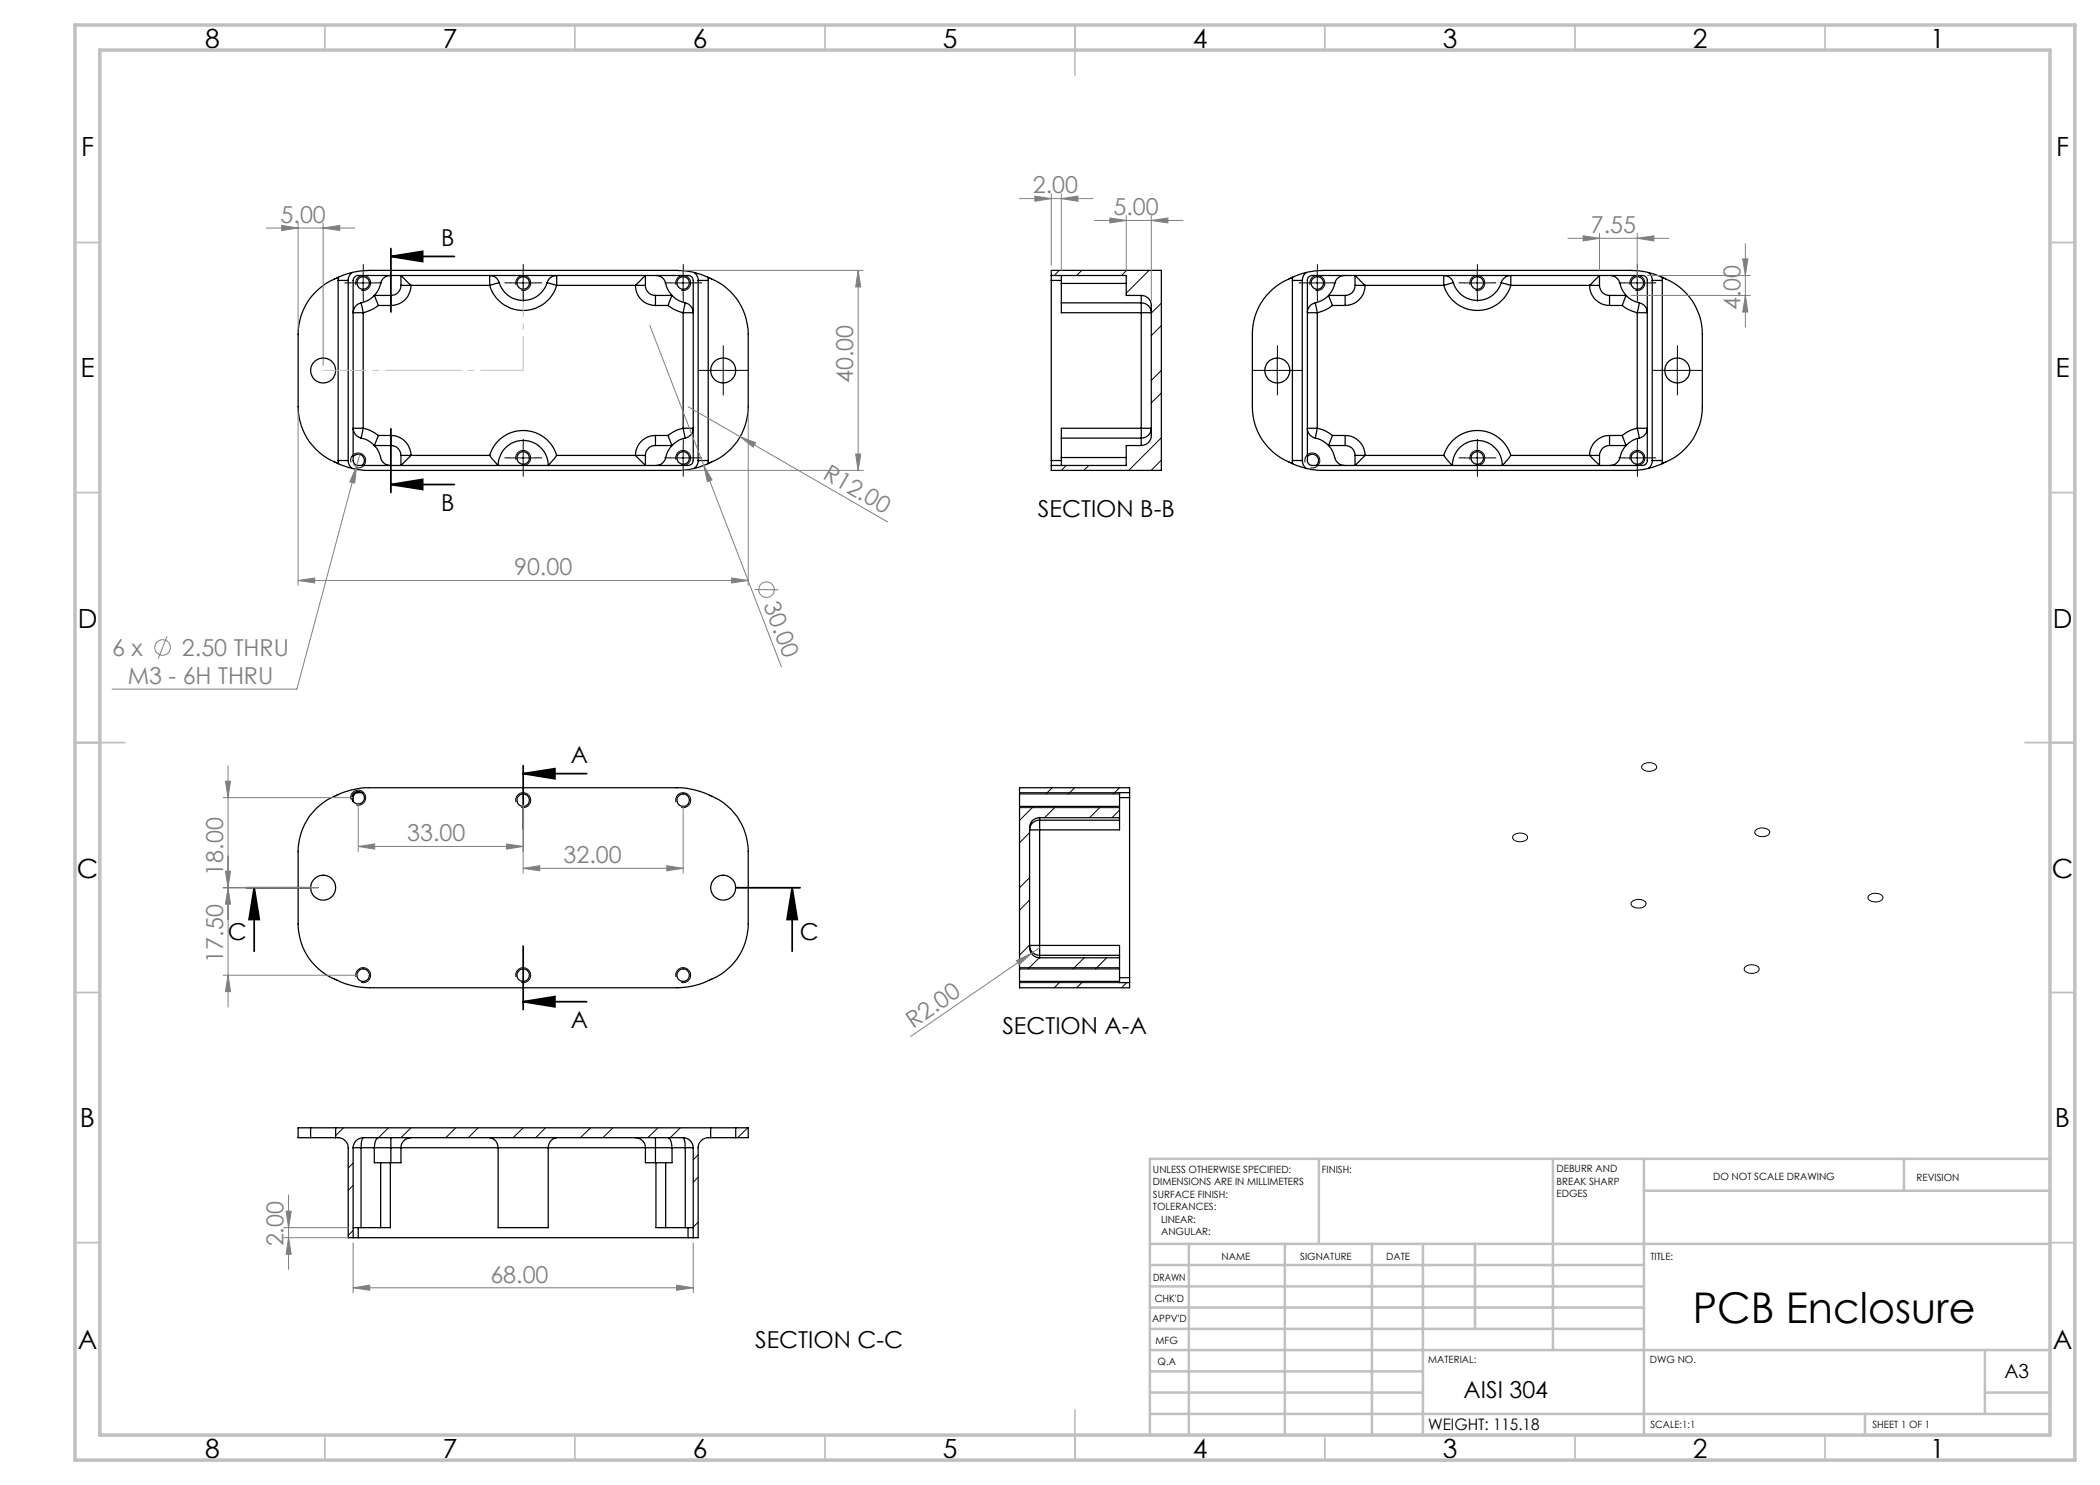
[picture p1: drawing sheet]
<svg xmlns="http://www.w3.org/2000/svg" width="420mm" height="297mm" viewBox="0 0 420 297" stroke-linecap="round" stroke-linejoin="round" font-family="sans-serif">
<g fill="none" stroke="#000" stroke-width=".25">
<path d="M67.6 56.1h2M67.6 56.1v36M67.7 55.5l-.1 .6M67.7 55.5l-.2 .1a12.1 12.1 0 0 0-7.9 11.2v14.5a12.5 12.5 0 0 0 8 11.4h.1M69.6 56.1v36M70.4 54.5l1.7-.3 1.8-.1h61.5l1.7 .1 1.8 .3M70.4 54.5a2.08 2.08 0 0 0-.8 1.6M70.4 54.5l-2.7 1M70.8 55.5l.6-.4h66.2a.97 .97 0 0 1 1 1v36a.97 .97 0 0 1-1 1h-66a1.02 1.02 0 0 1-1-1v-36zM78.1 55.1a2.19 2.19 0 0 0-2.1 2.2 5 5 0 0 1-3.8 3.3M78.2 59.1h-3.3l.8 2M78.2 59.1v2"/>
<path d="M80.2 57.1a1.99 1.99 0 0 1-2 2M80.2 57.1h2M80.2 57.1v-2l2 2M82.2 57.1a4 4 0 0 1-4 4M82.2 57.1h15.7M97.9 57.1a7 7 0 0 0 6.7 5 7 7 0 0 0 6.7-5M99.8 56.5a1.87 1.87 0 0 0-1.9-1.4v2M99.8 56.5a5 5 0 0 0 4.8 3.6 5 5 0 0 0 4.8-3.6M99.8 56.5l-1.9 .6M109.4 56.5a1.87 1.87 0 0 1 1.9-1.4v2M109.4 56.5l1.9 .6M111.3 57.1h15.8"/>
<path d="M127.1 57.1a4 4 0 0 0 4 4M127.1 57.1h2M127.1 57.1l1.9-2 .1 2M129.1 57.1a1.99 1.99 0 0 0 2 2M131.1 59.1h3.3l-.8 2M131.1 59.1v2M131.2 55.1a2.19 2.19 0 0 1 2.1 2.2 5 5 0 0 0 3.8 3.3M138.9 54.5a2.08 2.08 0 0 1 .7 1.6M138.9 54.5l2.7 1M139.6 56.1h2M139.6 56.1v36M141.6 55.5v.6"/>
<path d="M141.6 55.5l.2 .1a12.1 12.1 0 0 1 7.8 11.2v14.5a12.5 12.5 0 0 1-7.9 11.4h-.1M141.6 56.1v36M210.3 55.1v1M210.3 55.1v-1h22v40h-22v-1M210.3 55.1h14.9v4h3M210.3 56.1v36M210.3 56.1h2M212.3 55.1v1.6M212.3 56.7v3.9M212.3 56.7h12.9M228.2 59.1a1.99 1.99 0 0 1 2.1 2v26a1.99 1.99 0 0 1-2.1 2M228.2 59.1v1.5"/>
<path d="M258.5 56.1h2M258.5 56.1v36M258.5 55.5v.6M258.5 55.5l-.2 .1a12.2 12.2 0 0 0-7.8 11.2v14.5a12.5 12.5 0 0 0 7.9 11.4h.1M260.5 56.1v36M261.2 54.5l1.8-.3 1.8-.1h61.4l1.7 .1 1.8 .3M261.2 54.5a2.08 2.08 0 0 0-.7 1.6M261.2 54.5l-2.7 1M261.8 55.4l.5-.3h66.2a.96 .96 0 0 1 1 1v36a.96 .96 0 0 1-1 1h-66a.96 .96 0 0 1-1-1v-36.2zM268.9 55.1a2.25 2.25 0 0 0-2.1 2.2 4.9 4.9 0 0 1-3.7 3.3M269 59.1h-3.3l.8 2M269 59.1v2"/>
<path d="M271 57.1a1.93 1.93 0 0 1-2 2M271 57.1h2M271 57.1v-2l2 2M273 57.1a4 4 0 0 1-4 4M273 57.1h15.7M288.7 57.1a7 7 0 0 0 6.8 5 7 7 0 0 0 6.7-5M290.7 56.5a1.94 1.94 0 0 0-2-1.4v2M290.7 56.5a5 5 0 0 0 4.8 3.6 5 5 0 0 0 4.7-3.6M290.7 56.5l-2 .6M300.2 56.5a1.94 1.94 0 0 1 2-1.4v2M300.2 56.5l2 .6M302.2 57.1h15.7"/>
<path d="M317.9 57.1a3.9 3.9 0 0 0 4 4M317.9 57.1h2M317.9 57.1l2-2v2M319.9 57.1a1.99 1.99 0 0 0 2 2M321.9 59.1h3.3l-.8 2M321.9 59.1v2M322 55.1a2.24 2.24 0 0 1 2.2 2.2 4.9 4.9 0 0 0 3.7 3.3M329.7 54.5a1.82 1.82 0 0 1 .7 1.6M329.7 54.5l2.7 1M330.4 56.1h2.1M330.4 56.1v36M332.4 55.5l.1 .6"/>
<path d="M332.4 55.5l.2 .1a12.1 12.1 0 0 1 7.9 11.2v14.5a12.5 12.5 0 0 1-8 11.4h-.1M332.5 56.1v36M72.2 60.6a1.97 1.97 0 0 0-1.5 1.9h1.9M72.2 60.6l.4 1.9M72.6 62.5v23.2M75.7 61.1a8.2 8.2 0 0 1-3.1 1.4M75.7 61.1h2.5M131.1 61.1h2.5M133.6 61.1a8.2 8.2 0 0 0 3 1.4M136.6 62.5v23.2M137.1 60.6a1.97 1.97 0 0 1 1.5 1.9h-2M137.1 60.6l-.5 1.9"/>
<path d="M212.3 60.6v1.9h15.9M212.3 60.6h15.9M228.2 60.6a1.82 1.82 0 0 1 2 1.9h-2M228.2 60.6v1.9M228.2 62.5v23.2M263.1 60.6a1.89 1.89 0 0 0-1.6 1.9h2M263.1 60.6l.4 1.9M263.5 62.5v23.2M266.5 61.1a7.6 7.6 0 0 1-3 1.4M266.5 61.1h2.5M321.9 61.1h2.5M324.4 61.1a7.7 7.7 0 0 0 3 1.4"/>
<path d="M327.4 62.5v23.2M327.9 60.6a1.97 1.97 0 0 1 1.5 1.9h-2M327.9 60.6l-.5 1.9M67.6 92.1h2M67.6 92.1l.1 .6M67.7 92.7l2.7 1M69.6 92.1a2.08 2.08 0 0 0 .8 1.6M70.4 93.7l2.6 .4h63.2l2.7-.4M70.6 91.3a1.26 1.26 0 0 1 1.9-.1 1.26 1.26 0 0 1-.1 1.9M72.2 87.6a5.1 5.1 0 0 1 4 4.2l.4 .6 .5 .4 1 .3M72.6 85.7h-1.9a2 2 0 0 0 1.5 1.9M72.6 85.7a7 7 0 0 1 3.1 1.4"/>
<path d="M72.6 85.7l-.4 1.9M75.7 87.1l-.8 2h3.3M75.7 87.1h2.5M78.2 89.1a1.99 1.99 0 0 1 2 2M78.2 87.1v2M78.2 87.1a4 4 0 0 1 4 4M80.2 91.1v2l2-2M80.2 91.1h2M82.2 91.1h15.7M97.9 91.1l1.7 2a5 5 0 0 1 5-5 5 5 0 0 1 5 5l1.7-2M97.9 91.1a7 7 0 0 1 6.7-5 7 7 0 0 1 6.7 5M111.3 91.1h15.8"/>
<path d="M127.1 91.1l2 2v-2M127.1 91.1h2M131.1 89.1a1.99 1.99 0 0 0-2 2M131.1 87.1v2M131.1 87.1a4 4 0 0 0-4 4M131.1 87.1h2.5M133.6 87.1l.8 2h-3.3M136.6 85.7h2a1.9 1.9 0 0 1-1.5 1.9M136.6 85.7a7 7 0 0 0-3 1.4M136.6 85.7l.5 1.9M137.1 87.6a5.1 5.1 0 0 0-4 4.2l-.4 .6-.5 .4-1 .3M139.6 92.1a2.08 2.08 0 0 1-.7 1.6"/>
<path d="M139.6 92.1h2M141.6 92.7l-2.7 1M141.6 92.1v.6M210.3 92.1v1M210.3 92.1h2M212.3 91.5v1.6M212.3 87.6v3.9M212.3 91.5h12.9M212.3 87.6h15.9M228.2 87.6v1.5M228.2 85.7h2a1.88 1.88 0 0 1-2 1.9M228.2 85.7v1.9"/>
<path d="M228.2 85.7h-15.9v1.9M228.2 89.1h-3v4h-14.9M258.5 92.1h2M258.5 92.1v.6M258.5 92.7l2.7 1M260.5 92.1a2.08 2.08 0 0 0 .7 1.6M261.2 93.7l2.7 .4h63.2l2.6-.4M261.5 91.3a1.25 1.25 0 0 1 1.8-.1 1.25 1.25 0 0 1-.1 1.9M263.1 87.6a5.1 5.1 0 0 1 4 4.2l.3 .6 .5 .4 1 .3M263.5 85.7h-2a1.9 1.9 0 0 0 1.6 1.9M263.5 85.7a6.5 6.5 0 0 1 3 1.4M263.5 85.7l-.4 1.9"/>
<path d="M266.5 87.1l-.8 2h3.3M266.5 87.1h2.5M269 89.1a1.93 1.93 0 0 1 2 2M269 87.1v2M269 87.1a4 4 0 0 1 4 4M271 91.1v2l2-2M271 91.1h2M273 91.1h15.7M288.7 91.1l1.8 2a5 5 0 0 1 5-5 5 5 0 0 1 5 5l1.7-2M288.7 91.1a7 7 0 0 1 6.8-5 7 7 0 0 1 6.7 5M302.2 91.1h15.7M317.9 91.1l2 2v-2"/>
<path d="M317.9 91.1h2M321.9 89.1a1.99 1.99 0 0 0-2 2M321.9 87.1v2M321.9 87.1a4 4 0 0 0-4 4M321.9 87.1h2.5M324.4 87.1l.8 2h-3.3M327.4 85.7h2a1.9 1.9 0 0 1-1.5 1.9M327.4 85.7a6.6 6.6 0 0 0-3 1.4M327.4 85.7l.5 1.9M327.9 87.6a5.1 5.1 0 0 0-4 4.2l-.4 .6-.5 .4-1 .3M330.4 92.1a1.82 1.82 0 0 1-.7 1.6M330.4 92.1h2.1"/>
<path d="M332.4 92.7l-2.7 1M332.5 92.1l-.1 .6M72.4 158.5h-.8a1.02 1.02 0 0 0-1 1v.8M203.9 158.8v2.5M203.9 158.8h20M223.9 158.8v2.5M223.9 159.5h2M225.9 158.5v1M225.9 158.5v-1h-22v1.3M225.9 158.5h-2v.3M225.9 159.5v36M63.1 161.9a15 15 0 0 1 4.3-2.9 15.6 15.6 0 0 1 6.5-1.5h61.5a17 17 0 0 1 10.8 4.4 12.3 12.3 0 0 1 3.4 8.4v14.5a12.4 12.4 0 0 1-8.5 11.6l-3.2 .9-2.5 .3h-61.5a16.3 16.3 0 0 1-11.4-5.1 12 12 0 0 1-2.9-7.7v-14.5a12.1 12.1 0 0 1 3.5-8.4z"/>
<path d="M203.9 161.3v32.5M203.9 161.3h20M207.9 163.5a1.93 1.93 0 0 0-2 2.1v23.9a1.99 1.99 0 0 0 2 2.1M207.9 164a1.87 1.87 0 0 0-1.9 2h1.9M207.9 164v2M207.9 163.5v.5M207.9 163.5h16M207.9 164h16M207.9 166v23.1M223.9 163.5v.5M223.9 164v2h-16M223.9 161.3v2.2"/>
<path d="M203.9 193.8v2.5M203.9 196.3v1.3h22v-1.1M203.9 196.3h20M203.9 193.8h20M207.9 189.1h-1.9a1.92 1.92 0 0 0 1.9 2M207.9 189.1v2M207.9 189.1h16v2M207.9 191.1v.5M207.9 191.6h16M207.9 191.1h16M223.9 193.8v2.5M223.9 191.1v.5"/>
<path d="M223.9 191.6v2.2M223.9 196.3v.2h2M223.9 195.5h2M225.9 195.5v1M62.1 225.6h5M62.1 227.5h5M62.1 225.6h-2.5v1.9h2.5M62.1 225.6v1.9M67.1 227.5a2.1 2.1 0 0 1 2.5 2v18h1M67.1 225.6v1.9M67.1 225.6h75M70.6 229.5h1.6"/>
<path d="M70.6 229.5v18M72.2 229.5h2.7M72.2 229.5v16M72.6 227.5a2.05 2.05 0 0 0-2 2M72.6 227.5a3.1 3.1 0 0 0-.4 2M72.6 227.5h64M74.9 229.5h3.3M74.9 229.5v3h3.3M75.7 227.5a1.4 1.4 0 0 0-.8 1.4v.6M76.1 232.5v13M78.1 232.5v13h-2M78.2 227.5v2"/>
<path d="M78.2 229.5h2M78.2 229.5v3M80.2 229.5v3h-2M80.2 229.5h19.4M82.2 227.5a2.05 2.05 0 0 0-2 2M97.9 227.5l1.1 .5a2.17 2.17 0 0 1 .6 1.5M99.6 229.5h10M99.6 229.5v16h10v-16M109.6 229.5h19.5M111.3 227.5l-1 .5a2.17 2.17 0 0 0-.7 1.5M127.1 227.5a2.05 2.05 0 0 1 2 2M129.1 229.5h2"/>
<path d="M129.1 229.5v3h2M131.1 227.5v2M131.1 229.5h3.3M131.1 229.5v3M131.2 232.5v13h1.9M133.1 232.5v13M133.6 227.5a.95 .95 0 0 1 .6 .9l.2 1.1M134.4 229.5h2.7M134.4 229.5v3h-3.3M136.6 227.5a2.05 2.05 0 0 1 2 2M136.6 227.5a3.1 3.1 0 0 1 .5 2M137.1 229.5h1.5"/>
<path d="M137.1 229.5v16M138.6 229.5v18M142.1 227.5a2.1 2.1 0 0 0-2.5 2v18h-1M142.1 225.6h5M142.1 227.5h5M142.1 225.6v1.9M147.1 225.6h2.5v1.9h-2.5M147.1 225.6v1.9M70.6 245.5h1.6M70.6 247.5h1M71.6 247.5h66M71.6 245.5v2"/>
<path d="M72.2 245.5h3.9M133.1 245.5h4M137.1 245.5h1.5M137.6 247.5h1M137.6 245.5v2"/>
<circle cx="72.6" cy="56.6" r="1.25"/>
<circle cx="104.6" cy="56.6" r="1.25"/>
<circle cx="136.6" cy="56.6" r="1.25"/>
<circle cx="263.4" cy="56.6" r="1.25"/>
<circle cx="295.4" cy="56.6" r="1.25"/>
<circle cx="327.5" cy="56.6" r="1.26"/>
<circle cx="64.6" cy="74.1" r="2.49"/>
<circle cx="144.6" cy="74.1" r="2.5"/>
<circle cx="255.5" cy="74.1" r="2.49"/>
<circle cx="335.5" cy="74.1" r="2.5"/>
<circle cx="104.6" cy="91.6" r="1.25"/>
<circle cx="136.6" cy="91.6" r="1.25"/>
<circle cx="295.4" cy="91.6" r="1.25"/>
<circle cx="327.5" cy="91.6" r="1.26"/>
<circle cx="71.6" cy="159.5" r="1.26"/>
<circle cx="64.6" cy="177.5" r="2.5"/>
<circle cx="104.6" cy="160" r="1.25"/>
<circle cx="136.6" cy="160" r="1.25"/>
<circle cx="144.6" cy="177.5" r="2.5"/>
<circle cx="72.6" cy="195" r="1.25"/>
<circle cx="104.6" cy="195" r="1.25"/>
<circle cx="136.6" cy="195" r="1.25"/>
</g>
<g fill="none" stroke="#000" stroke-width=".2">
<path d="M70.1 56.6h5M71.2 57a1.49 1.49 0 0 1 1.3-1.9 1.49 1.49 0 0 1 1.6 1.6 1.49 1.49 0 0 1-1.9 1.3M72.6 54.1v5M102.1 56.6h5M103.2 57a1.49 1.49 0 0 1 1.3-1.9 1.49 1.49 0 0 1 1.6 1.6 1.49 1.49 0 0 1-1.9 1.3M104.6 54.1v5M134.1 56.6h5M135.2 57a1.49 1.49 0 0 1 1.3-1.9 1.49 1.49 0 0 1 1.6 1.6 1.49 1.49 0 0 1-1.9 1.3M136.6 54.1v5M211.8 54.1l-.9 1M216.4 54.1l-1.1 1M225.3 54.1l-1 1"/>
<path d="M229.8 54.1l-4.6 4.5M260.9 56.6h5.1M262 57a1.5 1.5 0 0 1 1.3-1.9 1.5 1.5 0 0 1 1.6 1.6 1.5 1.5 0 0 1-1.8 1.3M263.5 54.1v5M292.9 56.6h5.1M294 57a1.5 1.5 0 0 1 1.3-1.9 1.5 1.5 0 0 1 1.6 1.6 1.5 1.5 0 0 1-1.8 1.3M295.5 54.1v5M325 56.6h5M326 57a1.5 1.5 0 0 1 1.3-1.9 1.5 1.5 0 0 1 1.6 1.6 1.5 1.5 0 0 1-1.8 1.3M327.4 54.1v5M142.1 74.1h5M144.6 71.6v5"/>
<path d="M232.3 60.6l-2 2M232.3 74.1l-2 2M232.3 65.1l-2 2M232.3 78.6l-2 2M253 74.1h5M255.4 71.6v5M333 74.1h5M335.5 71.6v5M70.2 92.5a1.5 1.5 0 0 1 1.3-1.9 1.5 1.5 0 0 1 1.6 1.6 1.5 1.5 0 0 1-1.8 1.4M102.1 91.6h5M103.2 92a1.5 1.5 0 0 1 1.3-1.9 1.5 1.5 0 0 1 1.6 1.7 1.5 1.5 0 0 1-1.9 1.3M104.6 89.1v5"/>
<path d="M134.1 91.6h5M135.2 92a1.5 1.5 0 0 1 1.3-1.9 1.5 1.5 0 0 1 1.6 1.7 1.5 1.5 0 0 1-1.9 1.3M136.6 89.1v5M213.3 93.1l-1 1M217.8 93.1l-1.1 1M232.3 87.6l-6.6 6.5M232.3 92l-2.1 2.1M261 92.5a1.5 1.5 0 0 1 1.3-1.9 1.5 1.5 0 0 1 1.7 1.6 1.5 1.5 0 0 1-1.9 1.4M292.9 91.6h5.1M294 92a1.51 1.51 0 0 1 1.4-1.9 1.51 1.51 0 0 1 1.6 1.7 1.51 1.51 0 0 1-1.9 1.3M295.5 89.1v5M325 91.6h5"/>
<path d="M326 92a1.51 1.51 0 0 1 1.4-1.9 1.51 1.51 0 0 1 1.6 1.7 1.51 1.51 0 0 1-1.9 1.3M327.4 89.1v5M70.2 159.9a1.5 1.5 0 0 1 1.4-1.8 1.5 1.5 0 0 1 1.5 1.6 1.5 1.5 0 0 1-1.8 1.3M203.9 158.5h20M210.4 157.5l-1.2 1.3M214.9 157.5l-1.2 1.3M223.9 157.5l-1.2 1.3M328.4 153.1a1.93 1.93 0 0 1 2.9 .2 1.51 1.51 0 0 1-2.1 .9l-.7-.4a.55 .55 0 0 1-.1-.7zM103.2 160.4a1.5 1.5 0 0 1 1.3-1.8 1.5 1.5 0 0 1 1.6 1.6 1.5 1.5 0 0 1-1.9 1.3M135.2 160.4a1.5 1.5 0 0 1 1.3-1.8 1.5 1.5 0 0 1 1.6 1.6 1.5 1.5 0 0 1-1.9 1.3M203.9 161.5h20M205.9 175.5l-2 2"/>
<path d="M205.9 166.5l-2 2.1M206.7 161.3l-2.8 2.8M211.2 161.3l-2.3 2.2M220.2 161.3l-2.3 2.2M223.9 162l-1.5 1.5M302.7 167.1a2 2 0 0 1 2.8 .2v.1a1.53 1.53 0 0 1-2.1 .9l-.5-.3a.63 .63 0 0 1-.2-.9zM351.1 166a2 2 0 0 1 2.8 .3v.1a1.53 1.53 0 0 1-2.1 .8l-.5-.2a.63 .63 0 0 1-.2-1zM373.8 179.1a1.93 1.93 0 0 1 2.8 .4 1.55 1.55 0 0 1-2.2 .8l-.6-.3a.59 .59 0 0 1 0-.9zM71.2 195.4a1.5 1.5 0 0 1 1.3-1.8 1.5 1.5 0 0 1 1.6 1.6 1.5 1.5 0 0 1-1.9 1.3M103.2 195.4a1.5 1.5 0 0 1 1.3-1.8 1.5 1.5 0 0 1 1.6 1.6 1.5 1.5 0 0 1-1.9 1.3M135.2 195.4a1.5 1.5 0 0 1 1.3-1.8 1.5 1.5 0 0 1 1.6 1.6 1.5 1.5 0 0 1-1.9 1.3M203.9 196.5h20"/>
<path d="M203.9 193.5h20M205.9 189l-2 2M205.9 180l-2 2M207.9 191.6l-2.3 2.2M212.1 196.3l-1.2 1.3M216.6 196.3l-1.3 1.3M216.9 191.6l-2.3 2.2M221.3 191.6l-2.2 2.2M225.3 196.5l-1 1.1M326.4 180.3a1.93 1.93 0 0 1 2.8 .4 1.55 1.55 0 0 1-2.1 .8l-.7-.3a.59 .59 0 0 1 0-.9zM349 193.4a1.93 1.93 0 0 1 2.8 .3 1.53 1.53 0 0 1-2.1 .9l-.4-.2a.62 .62 0 0 1-.3-1zM68.7 225.6l-1.6 1.5"/>
<path d="M70.6 232.6l-1 1M70.6 237.1l-1 1M77.7 225.6l-2 1.9M82.2 225.6l-2 1.9M91.2 225.6l-2.1 1.9M95.6 225.6l-1.9 1.9M104.6 225.6l-2 1.9M109.1 225.6l-2 1.9M118.1 225.6l-2 1.9M122.6 225.6l-2 1.9M131.6 225.6l-2 1.9M136.1 225.6l-2 1.9"/>
<path d="M139.6 231l-1 .9M139.6 235.4l-1 1.1M149.5 225.6l-2 1.9M70.6 246.1l-1 1M139.6 244.4l-1 1"/>
</g>
<g fill="none" stroke="#808080" stroke-width=".2">
<path d="M203.9 39.7h14.7M207 39.2l3.3 .5-3.3 .5zM210.3 38.7v14.4M212.3 39.7l3.3-.5v1zM212.3 38.7v15.4M53.3 45.6h17.7M56.3 45.1l3.3 .5-3.3 .5zM59.6 44.6v21.2M64.6 45.6l3.3-.5v1zM64.6 44.6v28.5M136.3 54.1h36.3M171.6 54.1l.6 3.3h-1.1z"/>
<path d="M171.6 54.1v40M218.9 44.1h17.7M222 43.6l3.2 .5-3.2 .5zM225.2 43.1v11M230.3 44.1l3.3-.5v1zM230.3 43.1v17M313.5 47.7h20.3M316.6 47.2l3.3 .5-3.3 .5zM319.9 46.7v7.4M326.2 59.1h23.9M327.4 47.7l3.4-.5v1zM327.4 46.7v8.9"/>
<path d="M329.5 55.1h20.6M348.5 51.8h1.1l-.5 3.3zM349.1 59.1l.5 3.3h-1.1zM349.1 48.8v16.6M130 65.1l10.8 28M59.6 82.3v34.8M70.6 92.8l.4 .4 .6 .1M71.3 93.3l-.4 3.3-.9-.2zM71.3 93.3l-11.9 44.5h-37M72 90.9l-.7 2.4M136.3 94.1h36.3M137.6 81.3l39.9 23.1"/>
<path d="M140.8 93.1l1.6 2.9-.9 .3zM140.8 93.1l15.5 40.3M148 87.3l3.1 1.2-.5 .9zM149.6 82.3v34.8M171.1 90.8h1.1l-.6 3.3zM59.6 116.1l3.3-.5v1zM59.6 116.1h90M146.3 115.6l3.3 .5-3.3 .5zM150.9 117.9l4.8 .1M33.4 127.3l-1.8 4.4M44.6 159.5h26M45.1 156.2h1l-.5 3.3z"/>
<path d="M45.6 153.2v48.2M44.6 177.5h19M45.1 174.2h1l-.5 3.3zM45.6 177.5l.5 3.3h-1zM71.6 169.3l3.3-.5v1zM71.6 160.5v9.8M71.6 169.3h33M101.3 168.8l3.3 .5-3.3 .5zM104.6 173.7l3.4-.6v1.1zM104.6 161v13.7M104.6 173.7h32M133.3 173.1l3.3 .6-3.3 .5z"/>
<path d="M136.6 161v13.7M44.6 195h27M45.6 195l.5 3.3h-1zM203.3 192.1l3-1.4-2.5 2.3zM206.3 190.7l-24.2 16.6M207.9 189.5l-1.6 1.2M57.7 239v14.9M56.7 245.5h12.9M56.7 247.5h12.9M57.2 242.2h1l-.5 3.3zM57.7 247.5l.5 3.4h-1zM70.6 257.6l3.3-.6v1.1z"/>
<path d="M70.6 248.6v9.9M70.6 257.6h68M135.3 257l3.3 .6-3.3 .5zM138.6 248.6v9.9"/>
<circle cx="153.3" cy="117.9" r="1.54"/>
<circle cx="32.5" cy="129.5" r="1.55"/>
</g>
<g fill="none" stroke="#000" stroke-width=".35">
<path d="M78.2 51.3l6.3-1v2zM78.2 51.3h12.7M78.2 49.7v12.7M78.2 96.9l6.3-1v2zM78.2 85.8v12.7M78.2 96.9h12.7M104.6 154.7l6.4-1v2zM104.6 154.7h12.7M104.6 153.1v12.7M49.2 177.5h12.7M50.8 177.5l1.1 6.4h-2.1zM50.8 177.5v12.7"/>
<path d="M147.3 177.5h12.7M158.4 177.5l1.1 6.4h-2.1zM158.4 177.5v12.7M104.6 189.2v12.7M104.6 200.3l6.4-1v2.1zM104.6 200.3h12.7"/>
</g>
<path d="M104.7 56.6v17.5" fill="none" stroke="#c0c0c0" stroke-width=".2" stroke-dasharray="15.2 1.3 1.3 1.3" stroke-dashoffset="8.4" stroke-linecap="butt"/>
<path d="M104.7 74.1h-40" fill="none" stroke="#c0c0c0" stroke-width=".2" stroke-dasharray="15.2 1.3 1.3 1.3" stroke-dashoffset="6.7" stroke-linecap="butt"/>
<g fill="none" stroke="#000" stroke-width=".2" stroke-dasharray="15.2 1.3 1.3 1.3" stroke-linecap="butt">
<path d="M70.2 56.6h-1.3M72.7 54.1v-1.3M72.7 59.1v1.2M75.2 56.6h1.2M102.2 56.6h-1.3M104.7 54.1v-1.3M104.7 59.1v1.2M107.2 56.6h1.2M134.2 56.6h-1.3M136.7 54.1v-1.3M136.7 59.1v1.2M139.2 56.6h1.2"/>
<path d="M261 56.6h-1.3M263.5 54.1v-1.3M263.5 59.1v1.2M266 56.6h1.2M293 56.6h-1.3M295.5 54.1v-1.3M295.5 59.1v1.2M298 56.6h1.2M325 56.6h-1.3M327.5 54.1v-1.3M327.5 59.1v1.2M330 56.6h1.2"/>
<path d="M142.2 74.1h-2.5M144.7 71.6v-2.5M144.7 76.6v2.5M147.2 74.1h2.5M253 74.1h-2.5M255.5 71.6v-2.5M255.5 76.6v2.5M258 74.1h2.5M333 74.1h-2.5M335.5 71.6v-2.5M335.5 76.6v2.5M338 74.1h2.5"/>
<path d="M102.2 91.6h-1.3M104.7 89.1v-1.3M104.7 94.1v1.2M107.2 91.6h1.2M134.2 91.6h-1.3M136.7 89.1v-1.3M136.7 94.1v1.2M139.2 91.6h1.2M293 91.6h-1.3M295.5 89.1v-1.3M295.5 94.1v1.2M298 91.6h1.2"/>
<path d="M325 91.6h-1.3M327.5 89.1v-1.3M327.5 94.1v1.2M330 91.6h1.2"/>
</g>
<g fill="none" stroke="#c0c0c0" stroke-width=".35">
<path d="M65 5v5M115 5v5M165 5v5M215 5v10M265 5v5M315 5v5M365 5v5M15 48.5h5M410 48.5h5M15 98.5h5M410 98.5h5M15 148.5h10"/>
<path d="M405 148.5h10M15 198.5h5M410 198.5h5M15 248.5h5M410 248.5h5M65 287v5M115 287v5M165 287v5M215 282v10M265 287v5M315 287v5M365 287v5"/>
</g>
<g fill="none" stroke="#c0c0c0" stroke-width=".5">
<path d="M263.8 231.8v17M310.6 231.8v38.2M328.8 231.8v55.2M328.8 238.2h81.2M380.8 231.8v6.4M410 231.8h-180v55.2M230 248.8h180M230 257.3h98.8M230 253h98.8M237.8 248.8v38.2M257 248.8v38.2M274.4 248.8v38.2"/>
<path d="M284.6 248.8v38.2M295 248.8v17M230 265.8h98.8M230 261.5h98.8M230 278.5h54.6M230 274.3h54.6M230 270h180M397 278.5h13M397 270v12.8M230 282.8h180M373 282.8v4.2"/>
</g>
<path d="M15 5h400v287h-400zM20 10h390v277h-390z" fill="none" stroke="#c0c0c0" stroke-width=".7"/>
<g fill="#000">
<path d="M78.2 51.3l6.3-1v2zM78.2 96.9l6.3-1v2zM158.4 177.5l1.1 6.4h-2.1zM50.8 177.5l1.1 6.4h-2.1z"/>
<path d="M104.6 154.7l6.4-1v2zM104.6 200.3l6.4-1v2.1z"/>
</g>
<g fill="#808080">
<path d="M140.8 93.1l1.6 2.9-.9 .3z"/>
<path d="M148 87.3l3.1 1.2-.5 .9z"/>
<path d="M203.3 192.1l3-1.4-2.5 2.3z"/>
<path d="M64.6 45.6l3.3-.5v1zM56.3 45.1l3.3 .5-3.3 .5z"/>
<path d="M59.6 116.1l3.3-.5v1zM146.3 115.6l3.3 .5-3.3 .5zM71.3 93.3l-1.3 3.1 .9 .2zM70.6 257.6l3.3-.6v1.1zM135.3 257l3.3 .6-3.3 .5z"/>
<path d="M171.1 90.8h1.1l-.6 3.3zM171.6 54.1l.6 3.3h-1.1z"/>
<path d="M57.2 242.2h1l-.5 3.3zM57.7 247.5l.5 3.4h-1z"/>
<path d="M212.3 39.7l3.3-.5v1zM207 39.2l3.3 .5-3.3 .5z"/>
<path d="M71.6 169.3l3.3-.5v1zM101.3 168.8l3.3 .5-3.3 .5zM104.6 173.7l3.4-.6v1.1zM133.3 173.1l3.3 .6-3.3 .5zM222 43.6l3.2 .5-3.2 .5zM230.3 44.1l3.3-.5v1z"/>
<path d="M45.1 156.2h1l-.5 3.3zM45.6 177.5l.5 3.3h-1zM45.1 174.2h1l-.5 3.3zM45.6 195l.5 3.3h-1z"/>
<path d="M316.6 47.2l3.3 .5-3.3 .5zM327.4 47.7l3.4-.5v1z"/>
<path d="M349.1 59.1l.5 3.3h-1.1zM348.5 51.8h1.1l-.5 3.3z"/>
</g>
<text font-size="8.5" x="338.5" y="264.5">PCB Enclosure</text>
<g font-size="5.3">
<text x="41" y="9.5">8</text>
<text x="88.5" y="9.5">7</text>
<text x="138.5" y="9.5">6</text>
<text x="188.5" y="9.5">5</text>
<text x="238.5" y="9.5">4</text>
<text x="288.5" y="9.5">3</text>
<text x="338.5" y="9.5">2</text>
<text x="386" y="9.5">1</text>
<text x="16.2" y="31.3">F</text>
<text x="411.2" y="31.3">F</text>
<text x="16.1" y="75.5">E</text>
<text x="411.1" y="75.5">E</text>
<text x="15.5" y="125.5">D</text>
<text x="410.5" y="125.5">D</text>
<text x="15.4" y="175.5">C</text>
<text x="410.4" y="175.5">C</text>
<text x="16" y="225.5">B</text>
<text x="411" y="225.5">B</text>
<text x="15.5" y="269.8">A</text>
<text x="410.5" y="269.8">A</text>
<text x="41" y="291.5">8</text>
<text x="88.5" y="291.5">7</text>
<text x="138.5" y="291.5">6</text>
<text x="188.5" y="291.5">5</text>
<text x="238.5" y="291.5">4</text>
<text x="288.5" y="291.5">3</text>
<text x="338.5" y="291.5">2</text>
<text x="386" y="291.5">1</text>
</g>
<g font-size="4.7" fill="#808080">
<text x="206.6" y="38.7">2.00</text>
<text x="56.1" y="44.6">5.00</text>
<text x="222.7" y="43.1">5.00</text>
<text x="318.2" y="46.6">7.55</text>
<text x="348.1" y="62" transform="rotate(-90 348.1 62)">4.00</text>
<text x="170.6" y="76.6" transform="rotate(-90 170.6 76.6)">40.00</text>
<text x="164.4" y="95.6" transform="rotate(30 164.4 95.6)">R12.00</text>
<text x="102.8" y="115.1">90.00</text>
<text x="152.6" y="120.9" transform="rotate(69 152.6 120.9)">30.00</text>
<text x="22.4" y="131.2">6 x</text>
<text x="36.4" y="131.2">2.50 THRU</text>
<text x="25.5" y="136.8">M3 - 6H THRU</text>
<text x="81.5" y="168.3">33.00</text>
<text x="112.7" y="172.6">32.00</text>
<text x="44.6" y="175.1" transform="rotate(-90 44.6 175.1)">18.00</text>
<text x="44.6" y="192.5" transform="rotate(-90 44.6 192.5)">17.50</text>
<text x="182.7" y="205.7" transform="rotate(-35 182.7 205.7)">R2.00</text>
<text x="56.7" y="249.3" transform="rotate(-90 56.7 249.3)">2.00</text>
<text x="98.1" y="256.5">68.00</text>
</g>
<g font-size="4.7">
<text x="88.2" y="49.1">B</text>
<text x="88.2" y="102.2">B</text>
<text x="207.6" y="103.3">SECTION B-B</text>
<text x="114.2" y="152.6">A</text>
<text x="45.5" y="188.1">C</text>
<text x="160" y="188.1">C</text>
<text x="114.2" y="205.7">A</text>
<text x="200.5" y="206.8">SECTION A-A</text>
<text x="151" y="269.5">SECTION C-C</text>
<text x="292.7" y="279.6">AISI 304</text>
</g>
<text font-size="3.9" x="400.9" y="275.5">A3</text>
<text font-size="3.2" x="285.6" y="286">WEIGHT: 115.18</text>
<g font-size="2">
<text x="230.6" y="234.6">UNLESS OTHERWISE SPECIFIED:</text>
<text x="230.6" y="237.1">DIMENSIONS ARE IN MILLIMETERS</text>
<text x="230.6" y="239.6">SURFACE FINISH:</text>
<text x="264.4" y="234.6">FINISH:</text>
<text x="311.3" y="234.5">DEBURR AND</text>
<text x="311.3" y="237">BREAK SHARP</text>
<text x="311.3" y="239.5">EDGES</text>
<text x="342.6" y="236">DO NOT SCALE DRAWING</text>
<text x="383.3" y="236.2">REVISION</text>
<text x="230.6" y="242.1">TOLERANCES:</text>
<text x="232.2" y="244.6">LINEAR:</text>
<text x="232.2" y="247.1">ANGULAR:</text>
<text x="244.3" y="252">NAME</text>
<text x="260" y="251.9">SIGNATURE</text>
<text x="277.2" y="251.9">DATE</text>
<text x="330.1" y="251.9">TITLE:</text>
<text x="230.6" y="256.1">DRAWN</text>
<text x="230.9" y="260.3">CHK'D</text>
<text x="230.4" y="264.4">APPV'D</text>
<text x="231.1" y="268.8">MFG</text>
<text x="231.5" y="273">Q.A</text>
<text x="285.6" y="272.5">MATERIAL:</text>
<text x="330" y="272.5">DWG NO.</text>
<text x="330.1" y="285.6">SCALE:1:1</text>
<text x="374.5" y="285.6">SHEET 1 OF 1</text>
</g>
</svg>
